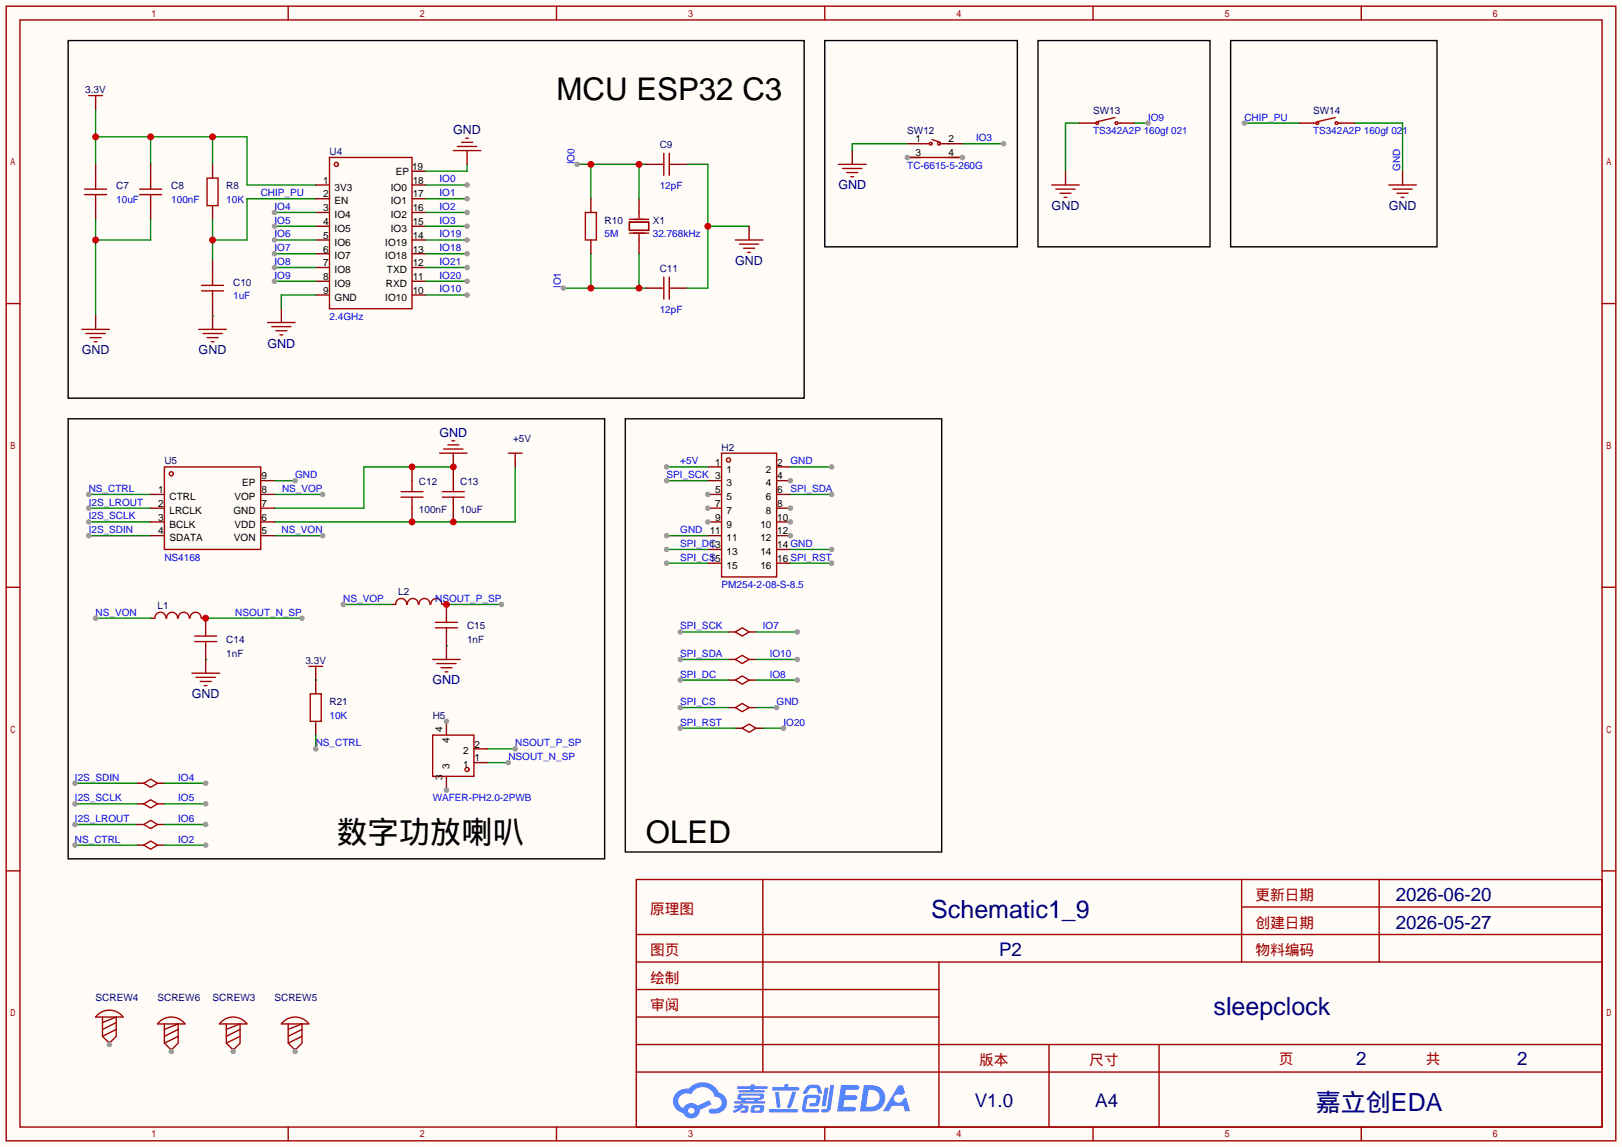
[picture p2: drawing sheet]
<svg xmlns="http://www.w3.org/2000/svg" width="299mm" height="212mm" viewBox="0 0 299 212" stroke-linecap="round" stroke-linejoin="round" font-family="sans-serif">
<path d="M0 0h299.5v211.8h-299.5z" fill="#fffcf7"/>
<g fill="none" stroke="#a10000" stroke-width=".25">
<path d="M1.1 1.1h297.2v209.6h-297.2zM3.7 3.7h292.1v204.5h-292.1zM53.2 1.1v2.6M102.7 1.1v2.6M152.3 1.1v2.6M201.8 1.1v2.6M251.3 1.1v2.6M1.1 56.1h2.6M295.8 56.1h2.5M1.1 108.5h2.6M295.8 108.5h2.5M1.1 160.8h2.6"/>
<path d="M117.5 162.4h178.3v45.8h-178.3zM117.5 177.7h178.3M117.5 172.6h178.3M140.8 162.4v35.6M173.4 177.7v30.5M229.2 162.4v15.3M229.2 167.5h66.6M254.6 162.4v15.3M295.8 160.8h2.5M117.5 182.8h55.9M117.5 198h178.3M117.5 192.9h178.3"/>
<path d="M117.5 187.8h55.9M193.7 192.9v15.3M214 192.9v15.3M53.2 208.2v2.5M102.7 208.2v2.5M152.3 208.2v2.5M201.8 208.2v2.5M251.3 208.2v2.5"/>
</g>
<g fill="#5487ff">
<path d="M155.3 200.4h2.1a.97 .97 0 0 1 1.3 .4 .53 .53 0 0 1-.7 .5h-1.8l-.2 1h1.9a.43 .43 0 0 1 .4 .5 .43 .43 0 0 1-.5 .3h-1.9l-.2 1.3h1.7a.45 .45 0 0 1 .6 .2 .45 .45 0 0 1-.2 .6l-3.2 .1z"/>
<path d="M165.9 200.5h.8l.4 1.4-.7 .4a.82 .82 0 0 0-1.2 .1 .82 .82 0 0 0 .1 1.1 .82 .82 0 0 0 1.2 0l.2-.5 .6-.3 .7 2.5h-.9l-.3-1h-2.1l-.6 1h-1.1z"/>
<path d="M152.2 200.9h.8l-.5 3.2a.36 .36 0 0 1-.4 .3 .36 .36 0 0 1-.3-.4z"/>
<path d="M153.3 200.4h.7l-.6 4.3a1.13 1.13 0 0 1-1.8 .6l.2-.4 .7-.1 .2-.2z"/>
<path d="M149 200.7l.6-.4h1a.77 .77 0 0 1 .9 .6l.3 .9-.2 .2h-.5l-.4-1h-.9a1.3 1.3 0 0 0-.8 .9l-.6 .1-.2-.2z"/>
<path d="M148.6 202.5l.5-.3h1.7a.66 .66 0 0 1 .6 .9l-.1 .4a.81 .81 0 0 1-.9 .9h-.7a.32 .32 0 0 1-.3-.4 .32 .32 0 0 1 .4-.3h.7l.3-.9-1.7 .1-.3 1.9h2.1a.32 .32 0 0 1 .4 .4 .32 .32 0 0 1-.4 .3l-2.3-.1-.5-.3v-.5z"/>
<path d="M142 204.8h5a.33 .33 0 0 1 .3 .4 .33 .33 0 0 1-.3 .3h-4.9l-.2-.2z"/>
<path d="M146.3 201.6h.7l-1 2.9a.36 .36 0 0 1-.4 .2 .36 .36 0 0 1-.3-.3z"/>
<path d="M143.1 201.7h.7l.3 2.6a.34 .34 0 0 1-.3 .3 .34 .34 0 0 1-.4-.2z"/>
<path d="M142.6 200.8h2.2l.1-.4 .1-.2h.6l-.1 .6h1.8a.32 .32 0 0 1 .3 .3 .32 .32 0 0 1-.4 .3h-4.5l-.1-.1z"/>
<path d="M135.6 204.2h.9l.1-.2 .7-.1-.1 .3h.9a.82 .82 0 0 1-.6 1.3h-.7v-.4l.7-.1v-.3h-.5l-.5 .4-1 .4-.2-.4 1-.4h-.8z"/>
<path d="M136.1 200.6h2.5v-.3h.8l-.1 .3h2.2l.2 .3-.2 .2h-2.3v.3h1.8l.2 .2-.2 .2h-4.5l-.2-.2 .1-.2h2l.1-.3h-2.3l-.1-.2z"/>
<path d="M159.5 200.4l-.7 4.9h1.6a2.47 2.47 0 0 0 2.9-1.7 2.47 2.47 0 0 0-1.4-3zM160.4 201.3a1.61 1.61 0 0 1 2 1.4 1.61 1.61 0 0 1-1.8 1.7h-.7z"/>
<path d="M136.3 202.2a.55 .55 0 0 0-.2 .7 .55 .55 0 0 0 .7 .2l.1 .3h-1.3v.4h5.5l.2-.2-.2-.2h-1.2l.2-.3a.7 .7 0 0 0 .8-.2 .7 .7 0 0 0 0-.9h-4.1zM136.9 202.4h3.3l.2 .1-.2 .2h-3.2l-.2-.1zM137.6 203.1h1.7l-.2 .3h-1.4z"/>
<path d="M138.8 204.3a1.05 1.05 0 0 0-.1 1.2 2.91 2.91 0 0 0 2.2-.2 .98 .98 0 0 0 0-1.2h-1.6zM139.4 204.6l.8-.1 .1 .1v.3l-.2 .2h-.8z"/>
<path d="M125 201.7a2.23 2.23 0 0 0-.7 2.3 2.23 2.23 0 0 0 1.8 1.6 1.58 1.58 0 0 0 1.8 .9 1.58 1.58 0 0 0 1.3-1.5l2.2-1-.5-.8-2.1 1a1.65 1.65 0 0 0-2.6 .5 1.45 1.45 0 0 1-.8-2 1.45 1.45 0 0 1 2-.7l.2 .1a2.3 2.3 0 0 1 2.3-1.3 2.3 2.3 0 0 1 2.1 1.7 1.12 1.12 0 0 1 1.2 1.1 1.12 1.12 0 0 1-1.1 1.2h-.7a.45 .45 0 0 0-.6 .3 .45 .45 0 0 0 .5 .6 2.26 2.26 0 0 0 2.9-2.5 2.04 2.04 0 0 0-1.5-1.4 3.3 3.3 0 0 0-5.5-.7l-1.2 .1zM127.1 205.2a.57 .57 0 0 1 1.1 0 .57 .57 0 0 1-1.1 0z"/>
</g>
<path d="M17.7 25.3h27.9v8.9h12.7M17.7 20.2v10.2M27.8 25.3v5.1M39.2 25.3v5.1" fill="none" stroke="#008700" stroke-width=".25"/>
<g fill="#c00">
<circle cx="39.2" cy="25.3" r=".63"/>
<circle cx="27.8" cy="25.3" r=".63"/>
<circle cx="17.7" cy="25.3" r=".63"/>
</g>
<path d="M17.7 30.4v2.5M17.7 38v2.5M27.8 30.4v2.5M27.8 38v2.5" fill="none" stroke="#870000" stroke-width=".25"/>
<path d="M15.6 34.9h4.1M15.6 35.9h4.1M17.7 32.9v2M17.7 35.9v2.1M25.8 34.9h4M25.8 35.9h4M27.8 32.9v2M27.8 35.9v2.1" fill="none" stroke="#a10000" stroke-width=".25"/>
<path d="M17.7 40.5v17.8M27.8 40.5v3.8h-10.1" fill="none" stroke="#008700" stroke-width=".25"/>
<circle cx="17.7" cy="44.3" r=".63" fill="#c00"/>
<path d="M17.7 18.9v1.3M39.2 30.4v2.5M39.2 38v2.5M17.7 58.3v2.5M58.3 124.3v3.8M58.3 133.2v2.6" fill="none" stroke="#870000" stroke-width=".25"/>
<path d="M16.4 17.7h2.5M17.7 17.7v1.2M38.2 32.9h2.1v5.1h-2.1zM15.1 60.8h5.1M15.9 61.6h3.5M16.6 62.4h2.1M17.4 63.1h.5M57 123.1h2.6M57.3 128.1h2v5.1h-2zM58.3 123.1v1.2" fill="none" stroke="#a10000" stroke-width=".25"/>
<path d="M58.3 36.7h-12.7v7.6h-6.4M39.2 40.5v7.6" fill="none" stroke="#008700" stroke-width=".25"/>
<circle cx="39.2" cy="44.3" r=".63" fill="#c00"/>
<g fill="none" stroke="#870000" stroke-width=".25">
<path d="M58.3 34.2h2.5M58.3 36.7h2.5M58.3 39.2h2.5M76.1 31.6h2.5M76.1 34.2h2.5M76.1 36.7h2.5M76.1 39.2h2.5M39.2 48.1v2.6M39.2 55.8v5M58.3 41.8h2.5M58.3 44.3h2.5M58.3 46.9h2.5"/>
<path d="M58.3 49.4h2.5M58.3 51.9h2.5M58.3 54.5h2.5M76.1 41.8h2.5M76.1 44.3h2.5M76.1 46.9h2.5M76.1 49.4h2.5M76.1 51.9h2.5M76.1 54.5h2.5"/>
</g>
<g fill="none" stroke="#a10000" stroke-width=".25">
<path d="M60.8 29.1h15.3v27.9h-15.3zM37.2 52.7h4.1M37.2 53.7h4.1M39.2 50.7v2M39.2 53.7v2.1M36.7 60.8h5.1M37.5 61.6h3.5M38.2 62.4h2.1M39 63.1h.5"/>
<circle cx="62.1" cy="30.4" r=".38"/>
</g>
<path d="M50.7 39.2h7.6M39.2 58.3h.1" fill="none" stroke="#008700" stroke-width=".25"/>
<path d="M191.6 7.5h31.8v38.1h-31.8zM227.2 7.5h38.1v38.1h-38.1z" fill="none" stroke="#000" stroke-width=".25"/>
<circle cx="50.7" cy="39.2" r=".51" fill="#999"/>
<path d="M50.7 51.9h7.6" fill="none" stroke="#008700" stroke-width=".25"/>
<circle cx="50.7" cy="51.9" r=".51" fill="#999"/>
<path d="M78.6 34.2h7.6" fill="none" stroke="#008700" stroke-width=".25"/>
<circle cx="86.2" cy="34.2" r=".51" fill="#999"/>
<path d="M78.6 36.7h7.6" fill="none" stroke="#008700" stroke-width=".25"/>
<circle cx="86.2" cy="36.7" r=".51" fill="#999"/>
<path d="M78.6 41.8h7.6" fill="none" stroke="#008700" stroke-width=".25"/>
<circle cx="86.2" cy="41.8" r=".51" fill="#999"/>
<path d="M78.6 46.9h7.6" fill="none" stroke="#008700" stroke-width=".25"/>
<circle cx="86.2" cy="46.9" r=".51" fill="#999"/>
<path d="M78.6 44.3h7.6" fill="none" stroke="#008700" stroke-width=".25"/>
<circle cx="86.2" cy="44.3" r=".51" fill="#999"/>
<path d="M12.6 7.5h135.9v66h-135.9z" fill="none" stroke="#000" stroke-width=".25"/>
<path d="M86.2 27.8v2.6M51.9 57v2.6" fill="none" stroke="#870000" stroke-width=".25"/>
<path d="M83.7 27.8h5.1M84.5 27.1h3.5M85.2 26.3h2M86 25.5h.5M49.4 59.6h5.1M50.2 60.3h3.5M50.9 61.1h2.1M51.7 61.8h.5" fill="none" stroke="#a10000" stroke-width=".25"/>
<path d="M86.2 30.4v1.2h-7.6M229.7 22.7h10.2M58.3 54.5h-6.4v2.5" fill="none" stroke="#008700" stroke-width=".25"/>
<circle cx="229.7" cy="22.7" r=".51" fill="#999"/>
<path d="M209.4 22.7h2.6" fill="none" stroke="#008700" stroke-width=".25"/>
<circle cx="212" cy="22.7" r=".51" fill="#999"/>
<path d="M199.3 22.7h-2.6v8.9M250.1 22.7h8.9v8.9M50.7 41.8h7.6" fill="none" stroke="#008700" stroke-width=".25"/>
<path d="M118 36.7v2.5M157.4 27.8v2.6M196.7 31.6v2.6M259 31.6v2.6M118 44.3v2.6" fill="none" stroke="#870000" stroke-width=".25"/>
<g fill="none" stroke="#a10000" stroke-width=".25">
<path d="M118 39.2v1.1M154.8 30.4h5.1M155.6 31.1h3.5M156.3 31.9h2.1M157.1 32.6h.5M194.2 34.2h5.1M194.9 34.9h3.6M195.7 35.7h2M196.5 36.4h.5M256.4 34.2h5.1M257.2 34.9h3.5M257.9 35.7h2.1"/>
<path d="M258.7 36.4h.5M116.2 41h3.6v1.5h-3.6zM116.2 43.1h3.6M116.2 40.5h3.6M118 43.3v1"/>
</g>
<circle cx="50.7" cy="41.8" r=".51" fill="#999"/>
<path d="M106.6 30.4h12.7M109.1 30.4v6.3M118 30.4v6.3" fill="none" stroke="#008700" stroke-width=".25"/>
<g fill="#c00">
<circle cx="109.1" cy="30.4" r=".63"/>
<circle cx="118" cy="30.4" r=".63"/>
</g>
<circle cx="106.6" cy="30.4" r=".51" fill="#999"/>
<path d="M104 53.2h15.3M109.1 46.9v6.3M118 46.9v6.3" fill="none" stroke="#008700" stroke-width=".25"/>
<g fill="#c00">
<circle cx="109.1" cy="53.2" r=".63"/>
<circle cx="118" cy="53.2" r=".63"/>
</g>
<circle cx="104" cy="53.2" r=".51" fill="#999"/>
<path d="M78.6 39.2h7.6" fill="none" stroke="#008700" stroke-width=".25"/>
<circle cx="86.2" cy="39.2" r=".51" fill="#999"/>
<path d="M12.6 77.3h99v81.3h-99z" fill="none" stroke="#000" stroke-width=".25"/>
<path d="M83.7 83.7v2.5M27.8 114.2h.8M37.2 114.2h.8v2.5M38 119.3v5M72.3 111.6h.7M81.7 111.6h.7v2.6M82.4 116.7v5.1" fill="none" stroke="#870000" stroke-width=".25"/>
<g fill="none" stroke="#a10000" stroke-width=".25">
<path d="M81.2 83.7h5M81.9 82.9h3.6M82.7 82.2h2M83.4 81.4h.5M28.6 114.2a1.01 1.01 0 0 1 1-1.1 1.01 1.01 0 0 1 1 1.1M30.8 114.2a1.01 1.01 0 0 1 1-1.1 1.01 1.01 0 0 1 1 1.1M32.9 114.2a1.01 1.01 0 0 1 1-1.1 1.01 1.01 0 0 1 1 1.1M35.1 114.2a1.01 1.01 0 0 1 1-1.1 1.01 1.01 0 0 1 1 1.1M35.9 118.5h4.1M35.9 117.5h4.1M38 116.7v.8M38 118.5v.8"/>
<path d="M73.1 111.6a1.01 1.01 0 0 1 1-1.1 1.01 1.01 0 0 1 1 1.1M75.2 111.6a1.01 1.01 0 0 1 1-1.1 1.01 1.01 0 0 1 1 1.1M77.4 111.6a1.01 1.01 0 0 1 1-1.1 1.01 1.01 0 0 1 1 1.1M79.6 111.6a1.01 1.01 0 0 1 1-1.1 1.01 1.01 0 0 1 1 1.1M80.4 116h4.1M80.4 114.9h4.1M82.4 114.2v.7M82.4 116v.7M35.4 124.3h5.1M36.2 125.1h3.6M37 125.9h2M37.7 126.6h.5"/>
<path d="M79.9 121.8h5.1M80.6 122.6h3.6M81.4 123.3h2M82.2 124.1h.5"/>
</g>
<path d="M16.4 93.9h11.4" fill="none" stroke="#008700" stroke-width=".25"/>
<circle cx="16.4" cy="93.9" r=".51" fill="#999"/>
<path d="M16.4 96.4h11.4" fill="none" stroke="#008700" stroke-width=".25"/>
<circle cx="16.4" cy="96.4" r=".51" fill="#999"/>
<path d="M16.4 98.9h11.4" fill="none" stroke="#008700" stroke-width=".25"/>
<circle cx="16.4" cy="98.9" r=".51" fill="#999"/>
<path d="M50.7 91.3h8.9M83.7 86.2h-16.5v7.7h-16.5M95.1 86.2v10.2h-44.4" fill="none" stroke="#008700" stroke-width=".25"/>
<circle cx="59.6" cy="91.3" r=".51" fill="#999"/>
<path d="M50.7 98.9h8.9" fill="none" stroke="#008700" stroke-width=".25"/>
<circle cx="59.6" cy="98.9" r=".51" fill="#999"/>
<path d="M17.7 114.2h10.1M82.4 119.3h.1M38 121.8h.1" fill="none" stroke="#008700" stroke-width=".25"/>
<circle cx="17.7" cy="114.2" r=".51" fill="#999"/>
<path d="M63.4 111.6h8.9" fill="none" stroke="#008700" stroke-width=".25"/>
<circle cx="63.4" cy="111.6" r=".51" fill="#999"/>
<path d="M82.4 111.6h10.2" fill="none" stroke="#008700" stroke-width=".25"/>
<circle cx="82.4" cy="111.6" r=".63" fill="#c00"/>
<circle cx="92.6" cy="111.6" r=".51" fill="#999"/>
<path d="M38 114.2h17.8" fill="none" stroke="#008700" stroke-width=".25"/>
<circle cx="38" cy="114.2" r=".63" fill="#c00"/>
<circle cx="55.8" cy="114.2" r=".51" fill="#999"/>
<path d="M74 91.8h4.1" fill="none" stroke="#a10000" stroke-width=".25"/>
<path d="M76.1 93.9v2.5" fill="none" stroke="#870000" stroke-width=".25"/>
<circle cx="76.1" cy="96.4" r=".63" fill="#c00"/>
<path d="M74 90.8h4.1M76.1 88.8v2" fill="none" stroke="#a10000" stroke-width=".25"/>
<path d="M76.1 86.2v2.6" fill="none" stroke="#870000" stroke-width=".25"/>
<circle cx="76.1" cy="86.2" r=".63" fill="#c00"/>
<path d="M76.1 91.8v2.1M81.7 91.8h4" fill="none" stroke="#a10000" stroke-width=".25"/>
<path d="M83.7 93.9v2.5" fill="none" stroke="#870000" stroke-width=".25"/>
<circle cx="83.7" cy="96.4" r=".63" fill="#c00"/>
<path d="M81.7 90.8h4M83.7 88.8v2" fill="none" stroke="#a10000" stroke-width=".25"/>
<path d="M83.7 86.2v2.6" fill="none" stroke="#870000" stroke-width=".25"/>
<circle cx="83.7" cy="86.2" r=".63" fill="#c00"/>
<path d="M83.7 91.8v2.1" fill="none" stroke="#a10000" stroke-width=".25"/>
<path d="M90 140.8h3.9" fill="none" stroke="#008700" stroke-width=".25"/>
<circle cx="93.9" cy="140.8" r=".51" fill="#999"/>
<path d="M25.3 144.7h1.2M25.3 148.5h1.2M29.1 144.7h1.3M29.1 148.5h1.3" fill="none" stroke="#870000" stroke-width=".25"/>
<path d="M26.5 144.7l1.3-.8 1.3 .8-1.3 .7zM26.5 148.5l1.3-.8 1.3 .8-1.3 .7z" fill="none" stroke="#a10000" stroke-width=".25"/>
<path d="M13.8 144.7h11.5" fill="none" stroke="#008700" stroke-width=".25"/>
<circle cx="13.8" cy="144.7" r=".51" fill="#999"/>
<path d="M13.8 148.5h11.5" fill="none" stroke="#008700" stroke-width=".25"/>
<circle cx="13.8" cy="148.5" r=".51" fill="#999"/>
<path d="M90 138.3h5.1" fill="none" stroke="#008700" stroke-width=".25"/>
<circle cx="95.1" cy="138.3" r=".51" fill="#999"/>
<path d="M13.8 152.3h11.5" fill="none" stroke="#008700" stroke-width=".25"/>
<circle cx="13.8" cy="152.3" r=".51" fill="#999"/>
<path d="M16.4 91.3h11.4" fill="none" stroke="#008700" stroke-width=".25"/>
<circle cx="16.4" cy="91.3" r=".51" fill="#999"/>
<path d="M25.3 156.1h1.2M29.1 156.1h1.3" fill="none" stroke="#870000" stroke-width=".25"/>
<path d="M26.5 156.1l1.3-.8 1.3 .8-1.3 .7z" fill="none" stroke="#a10000" stroke-width=".25"/>
<path d="M13.8 156.1h11.5" fill="none" stroke="#008700" stroke-width=".25"/>
<circle cx="13.8" cy="156.1" r=".51" fill="#999"/>
<path d="M95.1 85v1.2" fill="none" stroke="#870000" stroke-width=".25"/>
<path d="M93.9 83.7h2.5M95.1 83.7v1.3" fill="none" stroke="#a10000" stroke-width=".25"/>
<path d="M30.4 144.7h7.6" fill="none" stroke="#008700" stroke-width=".25"/>
<circle cx="38" cy="144.7" r=".51" fill="#999"/>
<path d="M30.4 148.5h7.6" fill="none" stroke="#008700" stroke-width=".25"/>
<circle cx="38" cy="148.5" r=".51" fill="#999"/>
<path d="M25.3 152.3h1.2M29.1 152.3h1.3" fill="none" stroke="#870000" stroke-width=".25"/>
<path d="M26.5 152.3l1.3-.8 1.3 .8-1.3 .7z" fill="none" stroke="#a10000" stroke-width=".25"/>
<path d="M30.4 152.3h7.6" fill="none" stroke="#008700" stroke-width=".25"/>
<circle cx="38" cy="152.3" r=".51" fill="#999"/>
<path d="M30.4 156.1h7.6" fill="none" stroke="#008700" stroke-width=".25"/>
<circle cx="38" cy="156.1" r=".51" fill="#999"/>
<path d="M115.4 77.3h58.5v80.1h-58.5z" fill="none" stroke="#000" stroke-width=".25"/>
<path d="M121.8 30.4h.8M122.6 28.3v4.1M123.6 28.3v4.1M123.6 30.4h.7M121.8 53.2h.8M122.6 51.2v4M123.6 51.2v4M123.6 53.2h.7" fill="none" stroke="#a10000" stroke-width=".25"/>
<path d="M119.3 30.4h2.5M124.3 30.4h2.6M119.3 53.2h2.5M124.3 53.2h2.6" fill="none" stroke="#870000" stroke-width=".25"/>
<path d="M126.9 30.4h3.8v22.8h-3.8M130.7 41.8h7.6" fill="none" stroke="#008700" stroke-width=".25"/>
<circle cx="130.7" cy="41.8" r=".63" fill="#c00"/>
<path d="M138.3 41.8v2.5" fill="none" stroke="#870000" stroke-width=".25"/>
<path d="M135.8 44.3h5M136.5 45.1h3.6M137.3 45.8h2M138 46.6h.6" fill="none" stroke="#a10000" stroke-width=".25"/>
<path d="M50.7 44.3h7.6" fill="none" stroke="#008700" stroke-width=".25"/>
<circle cx="50.7" cy="44.3" r=".51" fill="#999"/>
<path d="M50.7 46.9h7.6" fill="none" stroke="#008700" stroke-width=".25"/>
<circle cx="50.7" cy="46.9" r=".51" fill="#999"/>
<path d="M50.7 49.4h7.6" fill="none" stroke="#008700" stroke-width=".25"/>
<circle cx="50.7" cy="49.4" r=".51" fill="#999"/>
<path d="M167.5 26.5h-10.1v1.3M50.7 88.8h3.8" fill="none" stroke="#008700" stroke-width=".25"/>
<path d="M152.3 7.5h35.5v38.1h-35.5z" fill="none" stroke="#000" stroke-width=".25"/>
<g fill="none" stroke="#a10000" stroke-width=".25">
<path d="M30.4 86.2h17.7v15.3h-17.7z"/>
<circle cx="31.6" cy="87.5" r=".38"/>
</g>
<path d="M27.8 91.3h2.6M27.8 93.9h2.6M27.8 96.4h2.6M27.8 98.9h2.6M48.1 91.3h2.6M48.1 93.9h2.6M48.1 96.4h2.6M48.1 98.9h2.6M48.1 88.8h2.6" fill="none" stroke="#870000" stroke-width=".25"/>
<circle cx="54.5" cy="88.8" r=".51" fill="#999"/>
<path d="M108.1 39.2h2v5.1h-2zM135.8 116.7l1.2-.7 1.3 .7-1.3 .8zM135.8 121.8l1.2-.8 1.3 .8-1.3 .8z" fill="none" stroke="#a10000" stroke-width=".25"/>
<path d="M109.1 36.7v2.5M109.1 44.3v2.6M134.5 116.7h1.3M138.3 116.7h1.3M134.5 121.8h1.3M138.3 121.8h1.3" fill="none" stroke="#870000" stroke-width=".25"/>
<path d="M139.6 121.8h7.6" fill="none" stroke="#008700" stroke-width=".25"/>
<circle cx="147.2" cy="121.8" r=".51" fill="#999"/>
<path d="M139.6 116.7h7.6" fill="none" stroke="#008700" stroke-width=".25"/>
<circle cx="147.2" cy="116.7" r=".51" fill="#999"/>
<path d="M134.5 130.7h1.3M134.5 125.6h1.3M135.8 134.5h1.2M138.3 130.7h1.3M138.3 125.6h1.3M139.6 134.5h1.2" fill="none" stroke="#870000" stroke-width=".25"/>
<path d="M135.8 130.7l1.2-.8 1.3 .8-1.3 .7zM135.8 125.6l1.2-.8 1.3 .8-1.3 .8zM137 134.5l1.3-.8 1.3 .8-1.3 .8z" fill="none" stroke="#a10000" stroke-width=".25"/>
<path d="M139.6 125.6h7.6" fill="none" stroke="#008700" stroke-width=".25"/>
<circle cx="147.2" cy="125.6" r=".51" fill="#999"/>
<path d="M139.6 130.7h3.8" fill="none" stroke="#008700" stroke-width=".25"/>
<circle cx="143.4" cy="130.7" r=".51" fill="#999"/>
<path d="M140.8 134.5h3.9" fill="none" stroke="#008700" stroke-width=".25"/>
<circle cx="144.7" cy="134.5" r=".51" fill="#999"/>
<path d="M125.6 116.7h8.9" fill="none" stroke="#008700" stroke-width=".25"/>
<circle cx="125.6" cy="116.7" r=".51" fill="#999"/>
<path d="M125.6 121.8h8.9" fill="none" stroke="#008700" stroke-width=".25"/>
<circle cx="125.6" cy="121.8" r=".51" fill="#999"/>
<path d="M125.6 125.6h8.9" fill="none" stroke="#008700" stroke-width=".25"/>
<circle cx="125.6" cy="125.6" r=".51" fill="#999"/>
<path d="M125.6 130.7h8.9" fill="none" stroke="#008700" stroke-width=".25"/>
<circle cx="125.6" cy="130.7" r=".51" fill="#999"/>
<path d="M125.6 134.5h10.2" fill="none" stroke="#008700" stroke-width=".25"/>
<circle cx="125.6" cy="134.5" r=".51" fill="#999"/>
<path d="M143.4 86.2h2.5M143.4 88.8h2.5M130.7 104h2.5" fill="none" stroke="#870000" stroke-width=".25"/>
<circle cx="145.9" cy="88.8" r=".51" fill="#999"/>
<path d="M130.7 98.9h2.5M143.4 91.3h2.5M143.4 93.9h2.5M130.7 101.5h2.5" fill="none" stroke="#870000" stroke-width=".25"/>
<circle cx="145.9" cy="93.9" r=".51" fill="#999"/>
<path d="M130.7 96.4h2.5" fill="none" stroke="#870000" stroke-width=".25"/>
<circle cx="130.7" cy="96.4" r=".51" fill="#999"/>
<path d="M143.4 96.4h2.5" fill="none" stroke="#870000" stroke-width=".25"/>
<circle cx="145.9" cy="96.4" r=".51" fill="#999"/>
<path d="M130.7 93.9h2.5" fill="none" stroke="#870000" stroke-width=".25"/>
<circle cx="130.7" cy="93.9" r=".51" fill="#999"/>
<path d="M143.4 98.9h2.5" fill="none" stroke="#870000" stroke-width=".25"/>
<circle cx="145.9" cy="98.9" r=".51" fill="#999"/>
<path d="M130.7 91.3h2.5" fill="none" stroke="#870000" stroke-width=".25"/>
<circle cx="130.7" cy="91.3" r=".51" fill="#999"/>
<path d="M130.7 88.8h2.5M130.7 86.2h2.5M143.4 101.5h2.5M143.4 104h2.5" fill="none" stroke="#870000" stroke-width=".25"/>
<g fill="none" stroke="#a10000" stroke-width=".25">
<path d="M133.2 83.7h10.2v22.9h-10.2z"/>
<circle cx="134.5" cy="85" r=".38"/>
</g>
<path d="M177.7 26.5h7.6" fill="none" stroke="#008700" stroke-width=".25"/>
<circle cx="185.3" cy="26.5" r=".51" fill="#999"/>
<path d="M78.6 54.5h7.6" fill="none" stroke="#008700" stroke-width=".25"/>
<circle cx="86.2" cy="54.5" r=".51" fill="#999"/>
<path d="M145.9 86.2h7.6" fill="none" stroke="#008700" stroke-width=".25"/>
<circle cx="153.5" cy="86.2" r=".51" fill="#999"/>
<path d="M123.1 86.2h7.6" fill="none" stroke="#008700" stroke-width=".25"/>
<circle cx="123.1" cy="86.2" r=".51" fill="#999"/>
<path d="M123.1 88.8h7.6" fill="none" stroke="#008700" stroke-width=".25"/>
<circle cx="123.1" cy="88.8" r=".51" fill="#999"/>
<path d="M145.9 91.3h7.6" fill="none" stroke="#008700" stroke-width=".25"/>
<circle cx="153.5" cy="91.3" r=".51" fill="#999"/>
<path d="M145.9 104h7.6" fill="none" stroke="#008700" stroke-width=".25"/>
<circle cx="153.5" cy="104" r=".51" fill="#999"/>
<path d="M123.1 104h7.6" fill="none" stroke="#008700" stroke-width=".25"/>
<circle cx="123.1" cy="104" r=".51" fill="#999"/>
<path d="M123.1 101.5h7.6" fill="none" stroke="#008700" stroke-width=".25"/>
<circle cx="123.1" cy="101.5" r=".51" fill="#999"/>
<path d="M123.1 98.9h7.6" fill="none" stroke="#008700" stroke-width=".25"/>
<circle cx="123.1" cy="98.9" r=".51" fill="#999"/>
<path d="M145.9 101.5h7.6" fill="none" stroke="#008700" stroke-width=".25"/>
<circle cx="153.5" cy="101.5" r=".51" fill="#999"/>
<path d="M78.6 49.4h7.6" fill="none" stroke="#008700" stroke-width=".25"/>
<circle cx="86.2" cy="49.4" r=".51" fill="#999"/>
<path d="M78.6 51.9h7.6" fill="none" stroke="#008700" stroke-width=".25"/>
<circle cx="86.2" cy="51.9" r=".51" fill="#999"/>
<g fill="none" stroke="#a10000" stroke-width=".25">
<path d="M79.9 135.8h7.6v7.6h-7.6z"/>
<circle cx="86.2" cy="142.1" r=".38"/>
</g>
<path d="M82.4 133.2v2.6M87.5 138.3h2.5M87.5 140.8h2.5" fill="none" stroke="#870000" stroke-width=".25"/>
<circle cx="82.4" cy="133.2" r=".51" fill="#999"/>
<path d="M82.4 143.4v2.5" fill="none" stroke="#870000" stroke-width=".25"/>
<circle cx="82.4" cy="145.9" r=".51" fill="#999"/>
<path d="M40.9 188.6a3.2 3.2 0 0 1 4.7 .5h-5.1zM41.8 189.1v3.6l1.3 1.2 1.2-1.2v-3.6l-2.5 1M44.3 190.1l-2.5 1.3M44.3 191.4l-2.5 1.3" fill="none" stroke="#a10000" stroke-width=".25"/>
<path d="M43.1 193.7v.5" fill="none" stroke="#870000" stroke-width=".25"/>
<circle cx="43.1" cy="194.2" r=".51" fill="#999"/>
<path d="M52.4 188.6a3.2 3.2 0 0 1 4.6 .5h-5.1zM53.2 189.1v3.6l1.3 1.2 1.3-1.2v-3.6l-2.6 1M55.8 190.1l-2.6 1.3M55.8 191.4l-2.6 1.3" fill="none" stroke="#a10000" stroke-width=".25"/>
<path d="M54.5 193.7v.5" fill="none" stroke="#870000" stroke-width=".25"/>
<circle cx="54.5" cy="194.2" r=".51" fill="#999"/>
<path d="M29.5 188.6a3.2 3.2 0 0 1 4.7 .5h-5.1zM30.4 189.1v3.6l1.2 1.2 1.3-1.2v-3.6l-2.5 1M32.9 190.1l-2.5 1.3M32.9 191.4l-2.5 1.3" fill="none" stroke="#a10000" stroke-width=".25"/>
<path d="M31.6 193.7v.5" fill="none" stroke="#870000" stroke-width=".25"/>
<circle cx="31.6" cy="194.2" r=".51" fill="#999"/>
<path d="M18.1 187.4a3.2 3.2 0 0 1 4.6 .4h-5zM18.9 187.8v3.6l1.3 1.3 1.3-1.3v-3.6l-2.6 1M21.5 188.8l-2.6 1.3M21.5 190.1l-2.6 1.3" fill="none" stroke="#a10000" stroke-width=".25"/>
<path d="M20.2 192.4v.5" fill="none" stroke="#870000" stroke-width=".25"/>
<circle cx="20.2" cy="192.9" r=".51" fill="#999"/>
<path d="M58.3 135.8v2.5" fill="none" stroke="#008700" stroke-width=".25"/>
<circle cx="58.3" cy="138.3" r=".51" fill="#999"/>
<path d="M58.3 125.6h.1" fill="none" stroke="#008700" stroke-width=".25"/>
<g fill="none" stroke="#a10000" stroke-width=".25">
<path d="M167.5 29.1h10.2M170.1 26.5h1.5M172.1 25.8l1.5 .5M173.6 26.5h1.5"/>
<circle cx="171.8" cy="26.5" r=".25"/>
<circle cx="173.4" cy="26.5" r=".25"/>
</g>
<path d="M167.5 26.5h2.6M167.5 29.1h2.6M175.1 26.5h2.6" fill="none" stroke="#870000" stroke-width=".25"/>
<circle cx="167.5" cy="29.1" r=".51" fill="#999"/>
<path d="M175.1 29.1h2.6" fill="none" stroke="#870000" stroke-width=".25"/>
<circle cx="177.7" cy="29.1" r=".51" fill="#999"/>
<g fill="none" stroke="#a10000" stroke-width=".25">
<path d="M201.8 22.7h.5M205.9 21.7l-3.3 .8M206.4 22.7h.5M242.4 22.7h.6M246.5 21.7l-3.3 .8M247 22.7h.5"/>
<circle cx="202.6" cy="22.7" r=".25"/>
<circle cx="206.1" cy="22.7" r=".25"/>
<circle cx="243.2" cy="22.7" r=".25"/>
<circle cx="246.8" cy="22.7" r=".25"/>
</g>
<path d="M199.3 22.7h2.5M206.9 22.7h2.5M239.9 22.7h2.5M247.5 22.7h2.6" fill="none" stroke="#870000" stroke-width=".25"/>
<g font-size="5.8">
<text x="102.7" y="18.5">MCU ESP32 C3</text>
<text x="62.1" y="155.6">数字功放喇叭</text>
<text x="119.3" y="155.6">OLED</text>
</g>
<g font-size="4.6" fill="#000080">
<text x="171.9" y="169.6">Schematic1_9</text>
<text x="224" y="187.4">sleepclock</text>
<text x="243" y="205.2">嘉立创EDA</text>
</g>
<g font-size="3.5" fill="#000080">
<text x="257.7" y="166.4">2026-06-20</text>
<text x="257.7" y="171.5">2026-05-27</text>
<text x="184.4" y="176.6">P2</text>
<text x="250.4" y="196.6">2</text>
<text x="280.1" y="196.6">2</text>
<text x="180" y="204.5">V1.0</text>
<text x="202.2" y="204.5">A4</text>
</g>
<g font-size="2.7" fill="#a00000">
<text x="231.8" y="166.2">更新日期</text>
<text x="120" y="168.8">原理图</text>
<text x="231.8" y="171.3">创建日期</text>
<text x="120" y="176.4">图页</text>
<text x="231.8" y="176.4">物料编码</text>
<text x="120" y="181.5">绘制</text>
<text x="120" y="186.6">审阅</text>
<text x="180.8" y="196.7">版本</text>
<text x="201.1" y="196.7">尺寸</text>
<text x="236.1" y="196.5">页</text>
<text x="263.3" y="196.5">共</text>
</g>
<g font-size="2.3" fill="#000080">
<text x="83.7" y="24.8">GND</text>
<text x="154.8" y="35">GND</text>
<text x="194.2" y="38.8">GND</text>
<text x="256.4" y="38.8">GND</text>
<text x="135.7" y="48.9">GND</text>
<text x="15.1" y="65.5">GND</text>
<text x="36.7" y="65.5">GND</text>
<text x="49.4" y="64.2">GND</text>
<text x="81.1" y="80.7">GND</text>
<text x="35.4" y="129">GND</text>
<text x="79.9" y="126.4">GND</text>
</g>
<g font-size="1.8" fill="#000080">
<text x="15.8" y="17.2">3.3V</text>
<text x="201.8" y="21">SW13</text>
<text x="242.4" y="21">SW14</text>
<text x="60.8" y="28.6">U4</text>
<text x="121.8" y="27.4">C9</text>
<text x="167.5" y="24.8">SW12</text>
<text x="21.5" y="35">C7</text>
<text x="31.6" y="35">C8</text>
<text x="41.8" y="35">R8</text>
<text x="111.6" y="41.3">R10</text>
<text x="120.5" y="41.3">X1</text>
<text x="43.1" y="52.8">C10</text>
<text x="121.8" y="50.2">C11</text>
<text x="94.7" y="81.7">+5V</text>
<text x="133.2" y="83.2">H2</text>
<text x="30.4" y="85.8">U5</text>
<text x="77.3" y="89.6">C12</text>
<text x="85" y="89.6">C13</text>
<text x="77.3" y="94.7">100nF</text>
<text x="85" y="94.7">10uF</text>
<text x="29.1" y="112.4">L1</text>
<text x="73.5" y="109.9">L2</text>
<text x="41.8" y="118.8">C14</text>
<text x="86.2" y="116.3">C15</text>
<text x="86.2" y="118.8">1nF</text>
<text x="41.8" y="121.3">1nF</text>
<text x="56.4" y="122.6">3.3V</text>
<text x="60.8" y="130.2">R21</text>
<text x="79.9" y="132.8">H5</text>
<text x="17.7" y="184.8">SCREW4</text>
<text x="29.1" y="184.8">SCREW6</text>
<text x="39.2" y="184.8">SCREW3</text>
<text x="50.7" y="184.8">SCREW5</text>
</g>
<g font-size="1.8" fill="#00f">
<text x="212" y="22.3">IO9</text>
<text x="229.7" y="22.3">CHIP_PU</text>
<text x="180.2" y="26.1">IO3</text>
<text x="201.8" y="24.8">TS342A2P 160gf 021</text>
<text x="242.4" y="24.8">TS342A2P 160gf 021</text>
<text x="81.2" y="33.7">IO0</text>
<text x="106.1" y="30.4" transform="rotate(-90 106.1 30.4)">IO0</text>
<text x="121.8" y="35">12pF</text>
<text x="167.5" y="31.2">TC-6615-5-260G</text>
<text x="258.5" y="31.6" transform="rotate(-90 258.5 31.6)">GND</text>
<text x="21.5" y="37.5">10uF</text>
<text x="31.6" y="37.5">100nF</text>
<text x="41.8" y="37.5">10K</text>
<text x="48.1" y="36.2">CHIP_PU</text>
<text x="50.7" y="38.8">IO4</text>
<text x="50.7" y="41.3">IO5</text>
<text x="81.2" y="36.2">IO1</text>
<text x="81.2" y="41.3">IO3</text>
<text x="81.2" y="38.8">IO2</text>
<text x="50.7" y="43.9">IO6</text>
<text x="50.7" y="46.4">IO7</text>
<text x="81.2" y="46.4">IO18</text>
<text x="81.2" y="43.9">IO19</text>
<text x="111.6" y="43.9">5M</text>
<text x="120.5" y="43.9">32.768kHz</text>
<text x="50.7" y="51.5">IO9</text>
<text x="50.7" y="48.9">IO8</text>
<text x="81.2" y="48.9">IO21</text>
<text x="81.2" y="51.5">IO20</text>
<text x="103.6" y="53.2" transform="rotate(-90 103.6 53.2)">IO1</text>
<text x="43.1" y="55.3">1uF</text>
<text x="60.8" y="59.1">2.4GHz</text>
<text x="81.2" y="54">IO10</text>
<text x="121.8" y="57.8">12pF</text>
<text x="54.5" y="88.3">GND</text>
<text x="123.1" y="88.3">SPI_SCK 3</text>
<text x="125.6" y="85.8">+5V</text>
<text x="145.9" y="85.8">GND</text>
<text x="16.4" y="93.4">I2S_LROUT</text>
<text x="16.4" y="95.9">I2S_SCLK</text>
<text x="16.4" y="90.9">NS_CTRL</text>
<text x="52.1" y="90.9">NS_VOP</text>
<text x="145.9" y="90.9">SPI_SDA</text>
<text x="16.4" y="98.5">I2S_SDIN</text>
<text x="52" y="98.5">NS_VON</text>
<text x="125.6" y="101">SPI_DC</text>
<text x="125.6" y="98.5">GND</text>
<text x="30.4" y="103.6">NS4168</text>
<text x="125.6" y="103.6">SPI_CS</text>
<text x="17.7" y="113.7">NS_VON</text>
<text x="43.4" y="113.7">NSOUT_N_SP</text>
<text x="63.4" y="111.2">NS_VOP</text>
<text x="80.4" y="111.2">NSOUT_P_SP</text>
<text x="133.2" y="108.6">PM254-2-08-S-8.5</text>
<text x="125.6" y="116.3">SPI_SCK</text>
<text x="140.8" y="116.3">IO7</text>
<text x="125.6" y="121.3">SPI_SDA</text>
<text x="125.6" y="125.1">SPI_DC</text>
<text x="142.1" y="121.3">IO10</text>
<text x="142.1" y="125.1">IO8</text>
<text x="125.6" y="130.2">SPI_CS</text>
<text x="143.4" y="130.2">GND</text>
<text x="58.3" y="137.8">NS_CTRL</text>
<text x="60.8" y="132.8">10K</text>
<text x="95.1" y="137.8">NSOUT_P_SP</text>
<text x="125.6" y="134">SPI_RST</text>
<text x="144.7" y="134">IO20</text>
<text x="93.9" y="140.4">NSOUT_N_SP</text>
<text x="13.8" y="144.2">I2S_SDIN</text>
<text x="13.8" y="148">I2S_SCLK</text>
<text x="32.9" y="144.2">IO4</text>
<text x="32.9" y="148">IO5</text>
<text x="79.9" y="148">WAFER-PH2.0-2PWB</text>
<text x="13.8" y="151.8">I2S_LROUT</text>
<text x="13.8" y="155.6">NS_CTRL</text>
<text x="32.9" y="151.8">IO6</text>
<text x="32.9" y="155.6">IO2</text>
</g>
<g font-size="1.8">
<text x="169" y="26.3">1</text>
<text x="169" y="28.9">3</text>
<text x="175.1" y="26.3">2</text>
<text x="175.1" y="28.9">4</text>
<text x="59.7" y="33.9">1</text>
<text x="61.8" y="35.2">3V3</text>
<text x="72.2" y="35.2">IO0</text>
<text x="73.1" y="32.4">EP</text>
<text x="76.1" y="31.4">19</text>
<text x="76.2" y="33.9">18</text>
<text x="59.7" y="41.6">4</text>
<text x="59.7" y="39">3</text>
<text x="59.7" y="36.5">2</text>
<text x="61.8" y="40.3">IO4</text>
<text x="61.8" y="37.7">EN</text>
<text x="72.2" y="37.7">IO1</text>
<text x="72.2" y="40.3">IO2</text>
<text x="76.2" y="36.5">17</text>
<text x="76.2" y="39">16</text>
<text x="76.2" y="41.6">15</text>
<text x="59.7" y="46.6">6</text>
<text x="59.7" y="44.1">5</text>
<text x="61.8" y="47.9">IO7</text>
<text x="61.8" y="45.4">IO6</text>
<text x="61.8" y="42.8">IO5</text>
<text x="71.1" y="45.4">IO19</text>
<text x="71.1" y="47.9">IO18</text>
<text x="72.2" y="42.8">IO3</text>
<text x="76.2" y="44.1">14</text>
<text x="76.2" y="46.6">13</text>
<text x="59.7" y="51.7">8</text>
<text x="59.7" y="49.2">7</text>
<text x="61.8" y="53">IO9</text>
<text x="61.8" y="50.4">IO8</text>
<text x="71.2" y="53">RXD</text>
<text x="71.4" y="50.4">TXD</text>
<text x="76.2" y="49.2">12</text>
<text x="76.2" y="51.7">11</text>
<text x="59.7" y="54.3">9</text>
<text x="61.8" y="55.5">GND</text>
<text x="71.1" y="55.5">IO10</text>
<text x="76.2" y="54.3">10</text>
<text x="44.7" y="89.8">EP</text>
<text x="48.3" y="88.5">9</text>
<text x="132.1" y="86">1</text>
<text x="134.2" y="89.8">3</text>
<text x="134.2" y="87.3">1</text>
<text x="141.4" y="87.3">2</text>
<text x="141.4" y="89.8">4</text>
<text x="143.5" y="86">2</text>
<text x="143.5" y="88.5">4</text>
<text x="29.2" y="91.1">1</text>
<text x="29.2" y="93.6">2</text>
<text x="31.3" y="92.4">CTRL</text>
<text x="31.3" y="94.9">LRCLK</text>
<text x="43.1" y="94.9">GND</text>
<text x="43.3" y="92.4">VOP</text>
<text x="48.3" y="93.6">7</text>
<text x="48.3" y="91.1">8</text>
<text x="132.1" y="93.6">7</text>
<text x="132.1" y="91.1">5</text>
<text x="134.2" y="94.9">7</text>
<text x="134.2" y="92.4">5</text>
<text x="141.4" y="92.4">6</text>
<text x="141.4" y="94.9">8</text>
<text x="143.5" y="91.1">6</text>
<text x="143.5" y="93.6">8</text>
<text x="29.2" y="96.2">3</text>
<text x="29.2" y="98.7">4</text>
<text x="31.3" y="97.4">BCLK</text>
<text x="31.3" y="100">SDATA</text>
<text x="43.2" y="100">VON</text>
<text x="43.3" y="97.4">VDD</text>
<text x="48.3" y="98.7">5</text>
<text x="48.3" y="96.2">6</text>
<text x="131" y="101.2">13</text>
<text x="131" y="98.7">11</text>
<text x="132.1" y="96.2">9</text>
<text x="134.2" y="100">11</text>
<text x="134.2" y="97.4">9</text>
<text x="140.4" y="97.4">10</text>
<text x="140.4" y="100">12</text>
<text x="143.5" y="96.2">10</text>
<text x="143.5" y="98.7">12</text>
<text x="143.5" y="101.2">14 GND</text>
<text x="131" y="103.8">15</text>
<text x="134.2" y="105.1">15</text>
<text x="134.2" y="102.5">13</text>
<text x="140.4" y="102.5">14</text>
<text x="140.4" y="105.1">16</text>
<text x="143.5" y="103.8">16 SPI_RST</text>
<text x="81.7" y="135.1" transform="rotate(-90 81.7 135.1)">4</text>
<text x="83" y="137.2" transform="rotate(-90 83 137.2)">4</text>
<text x="83" y="142" transform="rotate(-90 83 142)">3</text>
<text x="85.5" y="141.9">1</text>
<text x="85.5" y="139.3">2</text>
<text x="87.6" y="140.6">1</text>
<text x="87.6" y="138.1">2</text>
<text x="81.7" y="144" transform="rotate(-90 81.7 144)">3</text>
</g>
</svg>
